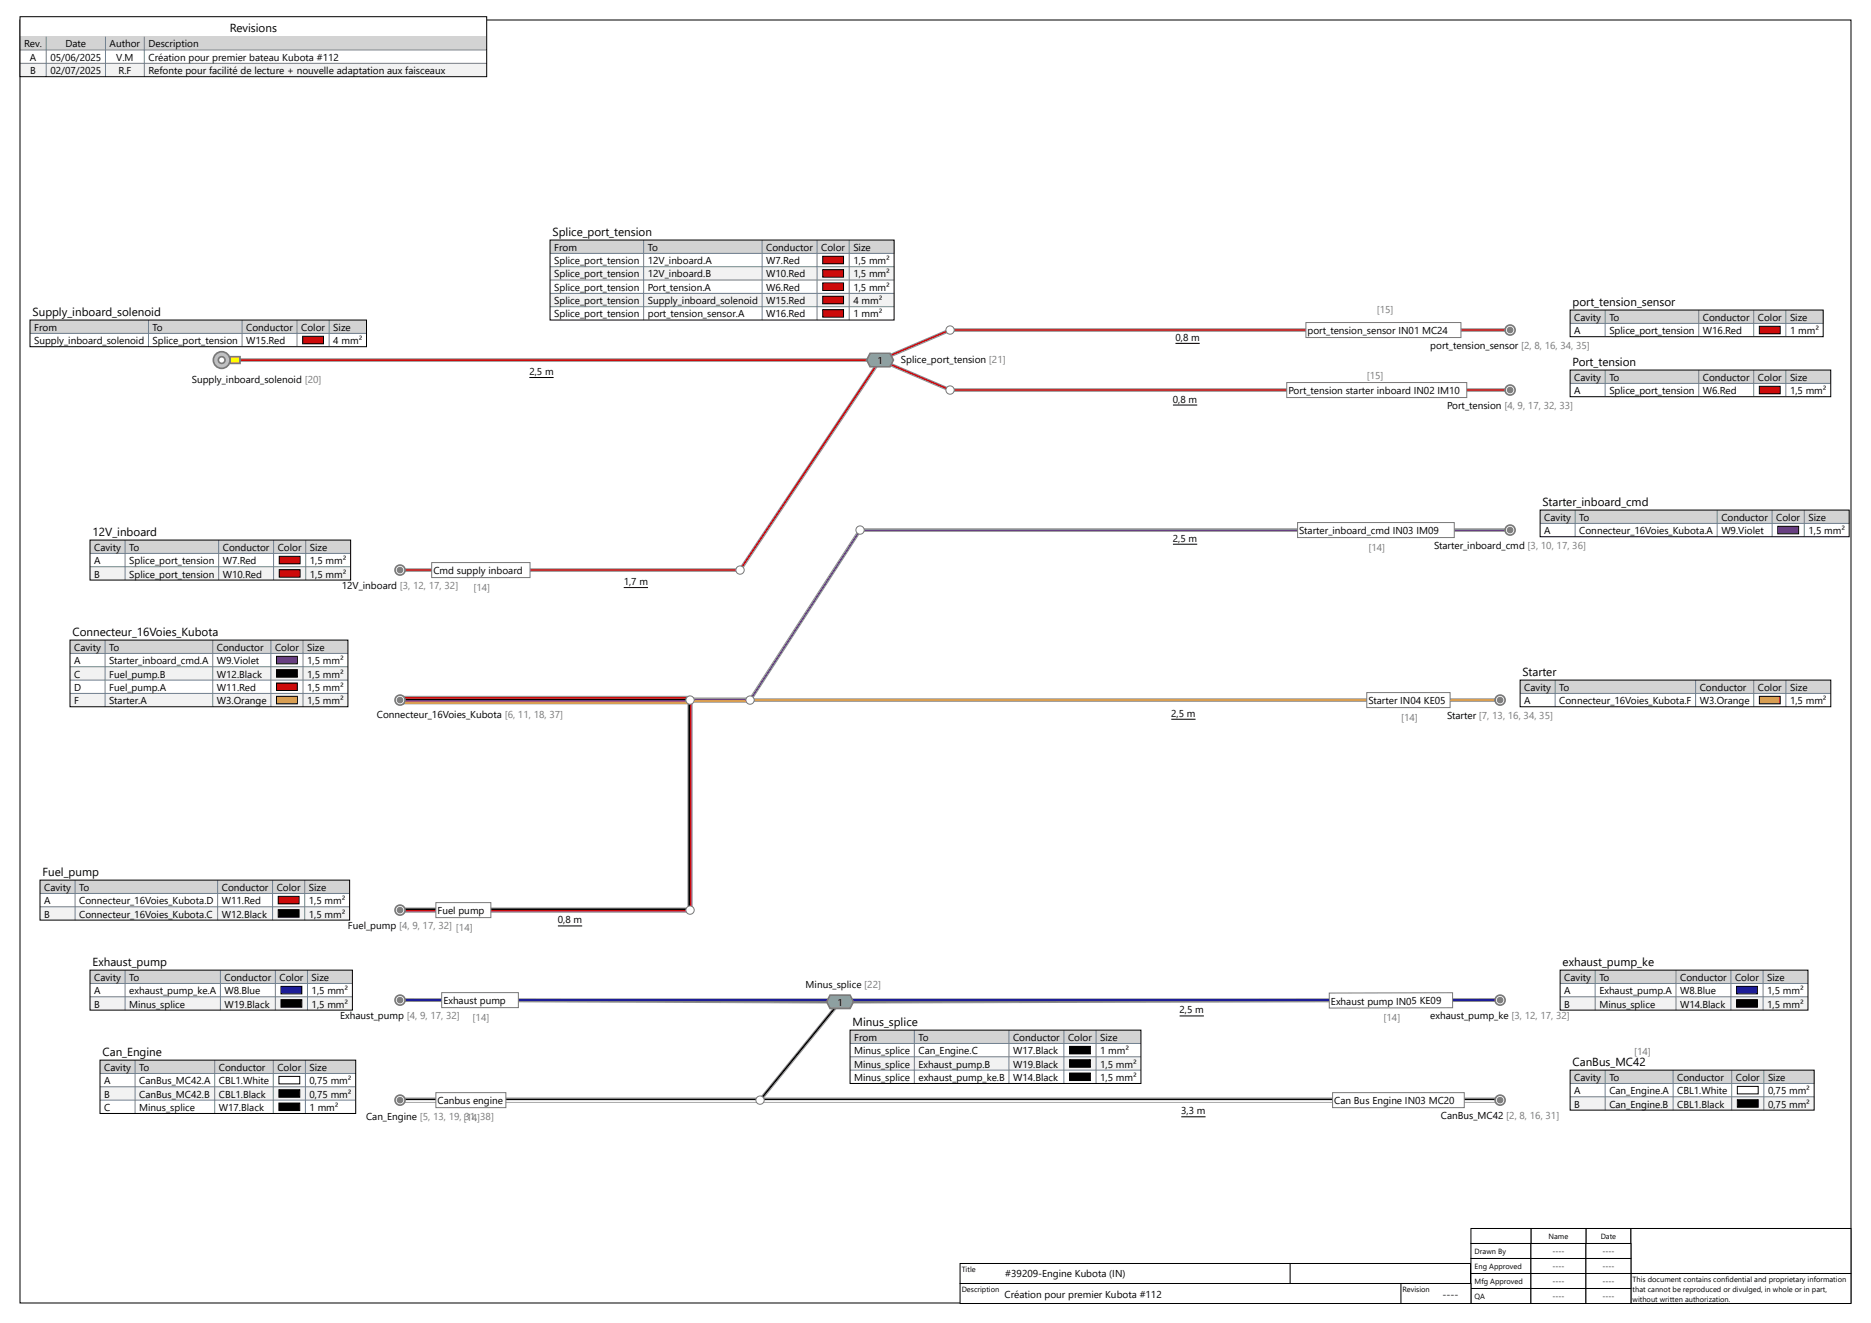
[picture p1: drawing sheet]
<svg xmlns="http://www.w3.org/2000/svg" width="594mm" height="420mm" viewBox="0 0 594 420" stroke-linecap="round" stroke-linejoin="round" font-family="sans-serif">
<path d="M6.3 6.3h581.4v407.3h-581.4z" fill="none" stroke="#000" stroke-width=".32"/>
<g fill="#fff" stroke="#000" stroke-width=".32">
<path d="M304.8 407.5h140.2v6.3h-140.2z" fill-rule="evenodd"/>
<path d="M503.5 390h14.3v4.8h-14.3z" fill-rule="evenodd"/>
<path d="M486 390h17.5v4.8h-17.5z" fill-rule="evenodd"/>
<path d="M467 390h19v4.8h-19z" fill-rule="evenodd"/>
<path d="M467 394.8h19v4.7h-19z" fill-rule="evenodd"/>
<path d="M467 399.5h19v4.8h-19z" fill-rule="evenodd"/>
<path d="M467 404.3h19v4.7h-19z" fill-rule="evenodd"/>
<path d="M467 409h19v4.8h-19z" fill-rule="evenodd"/>
<path d="M517.8 404.3h69.8v9.5h-69.8z" fill-rule="evenodd"/>
<path d="M409.4 401.1h57.5v6.4h-57.5z" fill-rule="evenodd"/>
<path d="M444.8 407.5h22.2v6.3h-22.2z" fill-rule="evenodd"/>
<path d="M304.8 401.1h104.8v6.4h-104.8z" fill-rule="evenodd"/>
<path d="M517.8 390h69.8v14.3h-69.8z" fill-rule="evenodd"/>
<path d="M486 409h17.5v4.8h-17.5z" fill-rule="evenodd"/>
<path d="M486 404.3h17.5v4.7h-17.5z" fill-rule="evenodd"/>
<path d="M486 399.5h17.5v4.8h-17.5z" fill-rule="evenodd"/>
<path d="M486 394.8h17.5v4.7h-17.5z" fill-rule="evenodd"/>
<path d="M503.5 394.8h14.3v4.7h-14.3z" fill-rule="evenodd"/>
<path d="M503.5 399.5h14.3v4.8h-14.3z" fill-rule="evenodd"/>
<path d="M503.5 409h14.3v4.8h-14.3z" fill-rule="evenodd"/>
<path d="M503.5 404.3h14.3v4.7h-14.3z" fill-rule="evenodd"/>
</g>
<path d="M6.4 5.3h148.1v19h-148.1z" fill-rule="evenodd" fill="#fff"/>
<path d="M6.4 11.6h148.1" fill="none" stroke="#708090" stroke-width=".32"/>
<path d="M6.4 11.6h148.1v4.3h-148.1z" fill-rule="evenodd" fill="#d3d3d3"/>
<path d="M6.4 15.9h148.1" fill="none" stroke="#708090" stroke-width=".32"/>
<path d="M6.4 20.1h148.1v4.2h-148.1z" fill-rule="evenodd" fill="#f2f2f2"/>
<path d="M14.7 11.6v12.7M33.5 11.6v12.7M45.8 11.6v12.7M6.4 20.1h148.1" fill="none" stroke="#708090" stroke-width=".32"/>
<path d="M6.4 5.3h148.1v19h-148.1z" fill="none" stroke="#000" stroke-width=".32"/>
<path d="M22.2 203.2h88.3v21.2h-88.3z" fill-rule="evenodd" fill="#fff"/>
<path d="M22.2 203.2h88.3v4.2h-88.3z" fill-rule="evenodd" fill="#d3d3d3"/>
<path d="M22.2 207.4h88.3" fill="none" stroke="#708090" stroke-width=".32"/>
<path d="M22.2 211.7h88.3v4.2h-88.3z" fill-rule="evenodd" fill="#f2f2f2"/>
<path d="M22.2 211.7h88.3M22.2 215.9h88.3" fill="none" stroke="#708090" stroke-width=".32"/>
<path d="M22.2 220.1h88.3v4.3h-88.3z" fill-rule="evenodd" fill="#f2f2f2"/>
<path d="M33.4 203.2v21.2M67.5 203.2v21.2M86 203.2v21.2M96.2 203.2v21.2M22.2 220.1h88.3" fill="none" stroke="#708090" stroke-width=".32"/>
<path d="M87.8 208.4h6.6v2.3h-6.6z" fill-rule="evenodd" fill="#762ca7" stroke="#000" stroke-width=".32"/>
<path d="M87.8 212.6h6.6v2.4h-6.6z" fill-rule="evenodd" fill="#000" stroke="#000" stroke-width=".32"/>
<path d="M87.8 216.8h6.6v2.4h-6.6z" fill-rule="evenodd" fill="#c00" stroke="#000" stroke-width=".32"/>
<path d="M87.8 221.1h6.6v2.3h-6.6z" fill-rule="evenodd" fill="#fb940b" stroke="#000" stroke-width=".32"/>
<path d="M22.2 203.2h88.3v21.2h-88.3z" fill="none" stroke="#000" stroke-width=".32"/>
<path d="M498.5 339.7h77.5v12.7h-77.5z" fill-rule="evenodd" fill="#fff"/>
<path d="M498.5 339.7h77.5v4.3h-77.5z" fill-rule="evenodd" fill="#d3d3d3"/>
<path d="M498.5 344h77.5" fill="none" stroke="#708090" stroke-width=".32"/>
<path d="M498.5 348.2h77.5v4.2h-77.5z" fill-rule="evenodd" fill="#f2f2f2"/>
<path d="M509.6 339.7v12.7M531.2 339.7v12.7M549.8 339.7v12.7M560 339.7v12.7M498.5 348.2h77.5" fill="none" stroke="#708090" stroke-width=".32"/>
<path d="M551.6 344.9h6.6v2.4h-6.6z" fill-rule="evenodd" fill="#fff" stroke="#000" stroke-width=".32"/>
<path d="M551.6 349.1h6.6v2.4h-6.6z" fill-rule="evenodd" fill="#000" stroke="#000" stroke-width=".32"/>
<path d="M498.5 339.7h77.5v12.7h-77.5z" fill="none" stroke="#000" stroke-width=".32"/>
<path d="M482.6 215.9h98.6v8.5h-98.6z" fill-rule="evenodd" fill="#fff"/>
<path d="M482.6 215.9h98.6v4.2h-98.6z" fill-rule="evenodd" fill="#d3d3d3"/>
<path d="M493.7 215.9v8.5M538.3 215.9v8.5M556.8 215.9v8.5M567 215.9v8.5M482.6 220.1h98.6" fill="none" stroke="#708090" stroke-width=".32"/>
<path d="M558.6 221.1h6.6v2.3h-6.6z" fill-rule="evenodd" fill="#fb940b" stroke="#000" stroke-width=".32"/>
<path d="M482.6 215.9h98.6v8.5h-98.6z" fill="none" stroke="#000" stroke-width=".32"/>
<path d="M498.5 117.5h82.7v8.4h-82.7z" fill-rule="evenodd" fill="#fff"/>
<path d="M498.5 117.5h82.7v4.2h-82.7z" fill-rule="evenodd" fill="#d3d3d3"/>
<path d="M509.6 117.5v8.4M539.3 117.5v8.4M556.8 117.5v8.4M567 117.5v8.4M498.5 121.7h82.7" fill="none" stroke="#708090" stroke-width=".32"/>
<path d="M558.6 122.6h6.6v2.4h-6.6z" fill-rule="evenodd" fill="#c00" stroke="#000" stroke-width=".32"/>
<path d="M498.5 117.5h82.7v8.4h-82.7z" fill="none" stroke="#000" stroke-width=".32"/>
<path d="M9.5 101.6h106.9v8.5h-106.9z" fill-rule="evenodd" fill="#fff"/>
<path d="M9.5 101.6h106.9v4.2h-106.9z" fill-rule="evenodd" fill="#d3d3d3"/>
<path d="M9.5 105.8h106.9M47.1 101.6v8.5M76.9 101.6v8.5M94.3 101.6v8.5M104.5 101.6v8.5" fill="none" stroke="#708090" stroke-width=".32"/>
<path d="M96.1 106.8h6.6v2.3h-6.6z" fill-rule="evenodd" fill="#c00" stroke="#000" stroke-width=".32"/>
<path d="M9.5 101.6h106.9v8.5h-106.9z" fill="none" stroke="#000" stroke-width=".32"/>
<path d="M498.5 98.4h80.3v8.5h-80.3z" fill-rule="evenodd" fill="#fff"/>
<path d="M498.5 98.4h80.3v4.3h-80.3z" fill-rule="evenodd" fill="#d3d3d3"/>
<path d="M509.6 98.4v8.5M539.3 98.4v8.5M556.8 98.4v8.5M567 98.4v8.5M498.5 102.7h80.3" fill="none" stroke="#708090" stroke-width=".32"/>
<path d="M558.6 103.6h6.6v2.4h-6.6z" fill-rule="evenodd" fill="#c00" stroke="#000" stroke-width=".32"/>
<path d="M498.5 98.4h80.3v8.5h-80.3z" fill="none" stroke="#000" stroke-width=".32"/>
<path d="M174.6 76.2h109.3v25.4h-109.3z" fill-rule="evenodd" fill="#fff"/>
<path d="M174.6 76.2h109.3v4.2h-109.3z" fill-rule="evenodd" fill="#d3d3d3"/>
<path d="M174.6 80.4h109.3" fill="none" stroke="#708090" stroke-width=".32"/>
<path d="M174.6 84.7h109.3v4.2h-109.3z" fill-rule="evenodd" fill="#f2f2f2"/>
<path d="M174.6 84.7h109.3M174.6 88.9h109.3" fill="none" stroke="#708090" stroke-width=".32"/>
<path d="M174.6 93.1h109.3v4.3h-109.3z" fill-rule="evenodd" fill="#f2f2f2"/>
<path d="M204.3 76.2v25.4M242 76.2v25.4M259.4 76.2v25.4M269.6 76.2v25.4M174.6 93.1h109.3M174.6 97.4h109.3" fill="none" stroke="#708090" stroke-width=".32"/>
<g fill="#c00" stroke="#000" stroke-width=".32">
<path d="M261.2 81.4h6.6v2.3h-6.6z" fill-rule="evenodd"/>
<path d="M261.2 85.6h6.6v2.4h-6.6z" fill-rule="evenodd"/>
<path d="M261.2 89.8h6.6v2.4h-6.6z" fill-rule="evenodd"/>
<path d="M261.2 94.1h6.6v2.3h-6.6z" fill-rule="evenodd"/>
<path d="M261.2 98.3h6.6v2.4h-6.6z" fill-rule="evenodd"/>
</g>
<path d="M174.6 76.2h109.3v25.4h-109.3z" fill="none" stroke="#000" stroke-width=".32"/>
<path d="M31.7 336.5h81.2v17h-81.2z" fill-rule="evenodd" fill="#fff"/>
<path d="M31.7 336.5h81.2v4.3h-81.2z" fill-rule="evenodd" fill="#d3d3d3"/>
<path d="M31.7 340.8h81.2" fill="none" stroke="#708090" stroke-width=".32"/>
<path d="M31.7 345h81.2v4.2h-81.2z" fill-rule="evenodd" fill="#f2f2f2"/>
<path d="M42.9 336.5v17M68.2 336.5v17M86.8 336.5v17M97 336.5v17M31.7 345h81.2M31.7 349.2h81.2" fill="none" stroke="#708090" stroke-width=".32"/>
<path d="M88.6 341.7h6.6v2.4h-6.6z" fill-rule="evenodd" fill="#fff" stroke="#000" stroke-width=".32"/>
<g fill="#000" stroke="#000" stroke-width=".32">
<path d="M88.6 345.9h6.6v2.4h-6.6z" fill-rule="evenodd"/>
<path d="M88.6 350.2h6.6v2.4h-6.6z" fill-rule="evenodd"/>
</g>
<path d="M31.7 336.5h81.2v17h-81.2z" fill="none" stroke="#000" stroke-width=".32"/>
<path d="M28.6 171.4h82.7v12.7h-82.7z" fill-rule="evenodd" fill="#fff"/>
<path d="M28.6 171.4h82.7v4.3h-82.7z" fill-rule="evenodd" fill="#d3d3d3"/>
<path d="M28.6 175.7h82.7" fill="none" stroke="#708090" stroke-width=".32"/>
<path d="M28.6 179.9h82.7v4.2h-82.7z" fill-rule="evenodd" fill="#f2f2f2"/>
<path d="M28.6 179.9h82.7M39.7 171.4v12.7M69.4 171.4v12.7M86.9 171.4v12.7M97.1 171.4v12.7" fill="none" stroke="#708090" stroke-width=".32"/>
<g fill="#c00" stroke="#000" stroke-width=".32">
<path d="M88.7 176.6h6.6v2.4h-6.6z" fill-rule="evenodd"/>
<path d="M88.7 180.8h6.6v2.4h-6.6z" fill-rule="evenodd"/>
</g>
<path d="M28.6 171.4h82.7v12.7h-82.7z" fill="none" stroke="#000" stroke-width=".32"/>
<path d="M488.9 161.9h98.2v8.5h-98.2z" fill-rule="evenodd" fill="#fff"/>
<path d="M488.9 161.9h98.2v4.3h-98.2z" fill-rule="evenodd" fill="#d3d3d3"/>
<path d="M488.9 166.2h98.2M500.1 161.9v8.5M545.2 161.9v8.5M562.6 161.9v8.5M572.8 161.9v8.5" fill="none" stroke="#708090" stroke-width=".32"/>
<path d="M564.4 167.1h6.6v2.4h-6.6z" fill-rule="evenodd" fill="#762ca7" stroke="#000" stroke-width=".32"/>
<path d="M488.9 161.9h98.2v8.5h-98.2z" fill="none" stroke="#000" stroke-width=".32"/>
<path d="M28.6 308h83.3v12.7h-83.3z" fill-rule="evenodd" fill="#fff"/>
<path d="M28.6 308h83.3v4.2h-83.3z" fill-rule="evenodd" fill="#d3d3d3"/>
<path d="M28.6 312.2h83.3" fill="none" stroke="#708090" stroke-width=".32"/>
<path d="M28.6 316.4h83.3v4.3h-83.3z" fill-rule="evenodd" fill="#f2f2f2"/>
<path d="M28.6 316.4h83.3M39.7 308v12.7M70 308v12.7M87.4 308v12.7M97.6 308v12.7" fill="none" stroke="#708090" stroke-width=".32"/>
<path d="M89.2 313.1h6.6v2.4h-6.6z" fill-rule="evenodd" fill="#00f" stroke="#000" stroke-width=".32"/>
<path d="M89.2 317.4h6.6v2.3h-6.6z" fill-rule="evenodd" fill="#000" stroke="#000" stroke-width=".32"/>
<path d="M28.6 308h83.3v12.7h-83.3z" fill="none" stroke="#000" stroke-width=".32"/>
<path d="M12.7 279.4h98.3v12.7h-98.3z" fill-rule="evenodd" fill="#fff"/>
<path d="M12.7 279.4h98.3v4.2h-98.3z" fill-rule="evenodd" fill="#d3d3d3"/>
<path d="M12.7 283.6h98.3" fill="none" stroke="#708090" stroke-width=".32"/>
<path d="M12.7 287.9h98.3v4.2h-98.3z" fill-rule="evenodd" fill="#f2f2f2"/>
<path d="M23.8 279.4v12.7M69.1 279.4v12.7M86.5 279.4v12.7M96.7 279.4v12.7M12.7 287.9h98.3" fill="none" stroke="#708090" stroke-width=".32"/>
<path d="M88.3 284.6h6.6v2.3h-6.6z" fill-rule="evenodd" fill="#c00" stroke="#000" stroke-width=".32"/>
<path d="M88.3 288.8h6.6v2.4h-6.6z" fill-rule="evenodd" fill="#000" stroke="#000" stroke-width=".32"/>
<path d="M12.7 279.4h98.3v12.7h-98.3z" fill="none" stroke="#000" stroke-width=".32"/>
<path d="M495.3 308h78.7v12.7h-78.7z" fill-rule="evenodd" fill="#fff"/>
<path d="M495.3 308h78.7v4.2h-78.7z" fill-rule="evenodd" fill="#d3d3d3"/>
<path d="M495.3 312.2h78.7" fill="none" stroke="#708090" stroke-width=".32"/>
<path d="M495.3 316.4h78.7v4.3h-78.7z" fill-rule="evenodd" fill="#f2f2f2"/>
<path d="M495.3 316.4h78.7M506.4 308v12.7M532.1 308v12.7M549.5 308v12.7M559.7 308v12.7" fill="none" stroke="#708090" stroke-width=".32"/>
<path d="M551.3 313.1h6.6v2.4h-6.6z" fill-rule="evenodd" fill="#00f" stroke="#000" stroke-width=".32"/>
<path d="M551.3 317.4h6.6v2.3h-6.6z" fill-rule="evenodd" fill="#000" stroke="#000" stroke-width=".32"/>
<path d="M495.3 308h78.7v12.7h-78.7z" fill="none" stroke="#000" stroke-width=".32"/>
<path d="M269.9 327h92.3v17h-92.3z" fill-rule="evenodd" fill="#fff"/>
<path d="M269.9 327h92.3v4.3h-92.3z" fill-rule="evenodd" fill="#d3d3d3"/>
<path d="M269.9 331.3h92.3" fill="none" stroke="#708090" stroke-width=".32"/>
<path d="M269.9 335.5h92.3v4.2h-92.3z" fill-rule="evenodd" fill="#f2f2f2"/>
<path d="M269.9 335.5h92.3M269.9 339.7h92.3M290.3 327v17M320.3 327v17M337.8 327v17M348 327v17" fill="none" stroke="#708090" stroke-width=".32"/>
<g fill="#000" stroke="#000" stroke-width=".32">
<path d="M339.6 332.2h6.6v2.4h-6.6z" fill-rule="evenodd"/>
<path d="M339.6 336.4h6.6v2.4h-6.6z" fill-rule="evenodd"/>
<path d="M339.6 340.7h6.6v2.3h-6.6z" fill-rule="evenodd"/>
</g>
<path d="M269.9 327h92.3v17h-92.3z" fill="none" stroke="#000" stroke-width=".32"/>
<g fill="none" stroke="#8c8c8c" stroke-width=".32">
<path d="M76.2 114.7h203.2M76.2 113.9h203.2M279.1 114.1l-44.5 66.7M279.2 114.7l22.3 9.5M279.6 113.9l22.2 9.6M279.7 114.5l-44.4 66.7M301.5 104.4l-22.3 9.5M301.6 104.4h177.8M301.6 105.2h177.8M301.8 105.1l-22.2 9.6M301.6 123.4h177.8M301.6 124.2h177.8"/>
<path d="M272.7 168.1l-34.9 53.9M273 168.7h206.4M273 167.9h206.4M273.4 168.5l-34.9 54M127 180.6h107.9M127 181.4h107.9M127 223.4h92.1M127 221.1h92.1M218.4 222.2v66.7M219.1 222.9h19M219.1 221.6h19M219.7 222.2v66.7"/>
<path d="M238.1 222.6h238.1M238.1 221.9h238.1M127 288.3h92.1M127 289.6h92.1M127 317.9h349.2l-209.5 .5zM127 317.1h349.2l-209.5 .5zM266.4 317.8l-25.4 31.2M267 318.3l-25.4 31.2M127 349.9h349.2M127 348.6h349.2"/>
</g>
<path d="M76.2 114.3h203.2M279.4 114.3l22.2 9.5h177.8M279.4 114.3l-44.5 66.7h-107.9M479.4 104.8h-177.8l-22.2 9.5M127 221.5h92.1M219.3 222.2v66.7M127 289.2h92.1" fill="none" stroke="#c00" stroke-width=".53"/>
<path d="M127 222h92.1M218.8 222.2v66.7M127 288.7h92.1M127 317.5l139.7 .5M266.7 318l-25.4 31.2M476.2 317.5l-209.5 .5M127 349h349.2" fill="none" stroke="#000" stroke-width=".53"/>
<path d="M127 223h92.1M219.1 222.5h19M238.1 222.2h238.1" fill="none" stroke="#fb940b" stroke-width=".53"/>
<path d="M479.4 168.3h-206.4l-34.9 53.9M127 222.5h92.1M219.1 222h19" fill="none" stroke="#762ca7" stroke-width=".53"/>
<path d="M127 349.5h349.2" fill="none" stroke="#fff" stroke-width=".53"/>
<path d="M127 317.5h349.2" fill="none" stroke="#00f" stroke-width=".53"/>
<path d="M276.2 112.2h6.4l1 2.1-1 2.1h-6.4l-1-2.1z" fill-rule="evenodd" fill="#8fba8f" stroke="#787878" stroke-width=".53"/>
<g fill="#fff" stroke="#787878" stroke-width=".32">
<circle cx="301.6" cy="104.8" r="1.32"/>
<circle cx="301.6" cy="123.8" r="1.32"/>
<circle cx="234.9" cy="181" r="1.32"/>
<circle cx="219.1" cy="222.3" r="1.32"/>
<circle cx="219.1" cy="288.9" r="1.32"/>
<circle cx="273" cy="168.3" r="1.32"/>
<circle cx="238.1" cy="222.3" r="1.32"/>
</g>
<path d="M263.5 315.9h6.4l1 2.1-1 2.1h-6.4l-1-2.1z" fill-rule="evenodd" fill="#8fba8f" stroke="#787878" stroke-width=".53"/>
<circle cx="241.3" cy="349.3" r="1.32" fill="#fff" stroke="#787878" stroke-width=".32"/>
<path d="M73 113.2h3.2v2.2h-3.2z" fill-rule="evenodd" fill="#ff0" stroke="#787878" stroke-width=".53"/>
<circle cx="70.4" cy="114.3" r="2.65" fill="#c0c0c0" stroke="#787878" stroke-width=".53"/>
<g fill="#fff" stroke="#787878" stroke-width=".53">
<circle cx="70.4" cy="114.3" r="1.06"/>
<circle cx="127" cy="222.3" r="1.59"/>
</g>
<circle cx="127" cy="222.3" r="1.06" fill="#808080"/>
<circle cx="476.3" cy="349.3" r="1.59" fill="#fff" stroke="#787878" stroke-width=".53"/>
<circle cx="476.2" cy="349.3" r="1.06" fill="#808080"/>
<circle cx="476.3" cy="222.3" r="1.59" fill="#fff" stroke="#787878" stroke-width=".53"/>
<circle cx="476.2" cy="222.3" r="1.06" fill="#808080"/>
<circle cx="479.4" cy="123.8" r="1.59" fill="#fff" stroke="#787878" stroke-width=".53"/>
<circle cx="479.4" cy="123.8" r="1.06" fill="#808080"/>
<circle cx="479.4" cy="104.8" r="1.59" fill="#fff" stroke="#787878" stroke-width=".53"/>
<circle cx="479.4" cy="104.8" r="1.06" fill="#808080"/>
<circle cx="127" cy="349.3" r="1.59" fill="#fff" stroke="#787878" stroke-width=".53"/>
<circle cx="127" cy="349.3" r="1.06" fill="#808080"/>
<circle cx="127" cy="181" r="1.59" fill="#fff" stroke="#787878" stroke-width=".53"/>
<circle cx="127" cy="181" r="1.06" fill="#808080"/>
<circle cx="479.4" cy="168.3" r="1.59" fill="#fff" stroke="#787878" stroke-width=".53"/>
<circle cx="479.4" cy="168.3" r="1.06" fill="#808080"/>
<circle cx="127" cy="317.5" r="1.59" fill="#fff" stroke="#787878" stroke-width=".53"/>
<circle cx="127" cy="317.5" r="1.06" fill="#808080"/>
<circle cx="127" cy="288.9" r="1.59" fill="#fff" stroke="#787878" stroke-width=".53"/>
<circle cx="127" cy="288.9" r="1.06" fill="#808080"/>
<circle cx="476.3" cy="317.5" r="1.59" fill="#fff" stroke="#787878" stroke-width=".53"/>
<circle cx="476.2" cy="317.5" r="1.06" fill="#808080"/>
<g fill="#fff" stroke="#787878" stroke-width=".32">
<path d="M423.1 346.9h41.8v4.7h-41.8z" fill-rule="evenodd"/>
<path d="M408.5 121.4h57.2v4.8h-57.2z" fill-rule="evenodd"/>
<path d="M414.6 102.4h49.2v4.8h-49.2z" fill-rule="evenodd"/>
<path d="M412 165.9h49.7v4.8h-49.7z" fill-rule="evenodd"/>
<path d="M433.9 219.9h26.5v4.7h-26.5z" fill-rule="evenodd"/>
<path d="M422 315.3l39.2-.1v4.7l-39.2 .1z" fill-rule="evenodd"/>
<path d="M140.2 315.1h24.4v4.8h-24.4z" fill-rule="evenodd"/>
<path d="M138.4 346.9h22.2v4.7h-22.2z" fill-rule="evenodd"/>
<path d="M137.1 178.6h31.2v4.8h-31.2z" fill-rule="evenodd"/>
<path d="M138.4 286.5h17.4v4.8h-17.4z" fill-rule="evenodd"/>
</g>
<path d="M168.1 119.9h7.7M373.2 109h7.7M372.4 128.6h7.7M372.4 172.8h7.7M198 186.5h7.7M371.9 228.3h7.7M177.1 293.9h7.7M374.5 322.5h7.7M375 354.5h7.7" fill="none" stroke="#000" stroke-width=".32"/>
<g font-size="3.7">
<text x="72.9" y="10">Revisions</text>
<text x="175.4" y="74.9">Splice_port_tension</text>
<text x="10.3" y="100.3">Supply_inboard_solenoid</text>
<text x="499.3" y="97.1">port_tension_sensor</text>
<text x="499.3" y="116.2">Port_tension</text>
<text x="489.7" y="160.6">Starter_inboard_cmd</text>
<text x="29.4" y="170.2">12V_inboard</text>
<text x="23" y="201.9">Connecteur_16Voies_Kubota</text>
<text x="483.4" y="214.6">Starter</text>
<text x="13.5" y="278.1">Fuel_pump</text>
<text x="29.4" y="306.7">Exhaust_pump</text>
<text x="496.1" y="306.7">exhaust_pump_ke</text>
<text x="270.7" y="325.7">Minus_splice</text>
<text x="32.5" y="335.3">Can_Engine</text>
<text x="499.3" y="338.4">CanBus_MC42</text>
</g>
<g font-size="3.2">
<text x="7.7" y="15.1">Rev.</text>
<text x="20.8" y="15.1">Date</text>
<text x="34.8" y="15.1">Author</text>
<text x="47.1" y="15.1">Description</text>
<text x="9.5" y="19.3">A</text>
<text x="9.6" y="23.5">B</text>
<text x="16" y="19.3">05/06/2025</text>
<text x="16" y="23.5">02/07/2025</text>
<text x="36.9" y="19.3">V.M</text>
<text x="37.6" y="23.5">R.F</text>
<text x="47.1" y="19.3">Création pour premier bateau Kubota #112</text>
<text x="47.1" y="23.5">Refonte pour facilité de lecture + nouvelle adaptation aux faisceaux</text>
<text x="175.9" y="79.6">From</text>
<text x="175.9" y="83.9">Splice_port_tension</text>
<text x="205.7" y="79.6">To</text>
<text x="205.7" y="83.9">12V_inboard.A</text>
<text x="243.3" y="79.6">Conductor</text>
<text x="243.3" y="83.9">W7.Red</text>
<text x="260.7" y="79.6">Color</text>
<text x="270.9" y="79.6">Size</text>
<text x="270.9" y="83.9">1,5 mm²</text>
<text x="175.9" y="88.1">Splice_port_tension</text>
<text x="205.7" y="88.1">12V_inboard.B</text>
<text x="243.3" y="88.1">W10.Red</text>
<text x="270.9" y="88.1">1,5 mm²</text>
<text x="175.9" y="92.3">Splice_port_tension</text>
<text x="205.7" y="92.3">Port_tension.A</text>
<text x="243.3" y="92.3">W6.Red</text>
<text x="270.9" y="92.3">1,5 mm²</text>
<text x="175.9" y="96.6">Splice_port_tension</text>
<text x="175.9" y="100.8">Splice_port_tension</text>
<text x="205.7" y="96.6">Supply_inboard_solenoid</text>
<text x="205.7" y="100.8">port_tension_sensor.A</text>
<text x="243.3" y="96.6">W15.Red</text>
<text x="243.3" y="100.8">W16.Red</text>
<text x="270.9" y="96.6">4 mm²</text>
<text x="270.9" y="100.8">1 mm²</text>
<text x="499.8" y="101.9">Cavity</text>
<text x="510.9" y="101.9">To</text>
<text x="540.6" y="101.9">Conductor</text>
<text x="558.1" y="101.9">Color</text>
<text x="568.3" y="101.9">Size</text>
<text x="10.8" y="105">From</text>
<text x="48.5" y="105">To</text>
<text x="78.2" y="105">Conductor</text>
<text x="95.6" y="105">Color</text>
<text x="105.8" y="105">Size</text>
<text x="415.1" y="106.1">port_tension_sensor IN01 MC24</text>
<text x="499.8" y="106.1">A</text>
<text x="510.9" y="106.1">Splice_port_tension</text>
<text x="540.6" y="106.1">W16.Red</text>
<text x="568.3" y="106.1">1 mm²</text>
<text x="10.8" y="109.3">Supply_inboard_solenoid</text>
<text x="48.5" y="109.3">Splice_port_tension</text>
<text x="78.2" y="109.3">W15.Red</text>
<text x="105.8" y="109.3">4 mm²</text>
<text x="373.2" y="108.2">0,8 m</text>
<text x="454.1" y="110.9">port_tension_sensor [2, 8, 16, 34, 35]</text>
<text x="168.1" y="119.1">2,5 m</text>
<text x="278.5" y="115.6">1</text>
<text x="286" y="115.4">Splice_port_tension [21]</text>
<text x="60.9" y="121.4">Supply_inboard_solenoid [20]</text>
<text x="409" y="125.1">Port_tension starter inboard IN02 IM10</text>
<text x="499.8" y="120.9">Cavity</text>
<text x="499.8" y="125.1">A</text>
<text x="510.9" y="120.9">To</text>
<text x="510.9" y="125.1">Splice_port_tension</text>
<text x="540.6" y="120.9">Conductor</text>
<text x="540.6" y="125.1">W6.Red</text>
<text x="558.1" y="120.9">Color</text>
<text x="568.3" y="120.9">Size</text>
<text x="568.3" y="125.1">1,5 mm²</text>
<text x="372.4" y="127.8">0,8 m</text>
<text x="459.4" y="129.9">Port_tension [4, 9, 17, 32, 33]</text>
<text x="490.3" y="165.4">Cavity</text>
<text x="501.4" y="165.4">To</text>
<text x="546.5" y="165.4">Conductor</text>
<text x="563.9" y="165.4">Color</text>
<text x="574.1" y="165.4">Size</text>
<text x="372.4" y="172">2,5 m</text>
<text x="412.5" y="169.6">Starter_inboard_cmd IN03 IM09</text>
<text x="490.3" y="169.6">A</text>
<text x="501.4" y="169.6">Connecteur_16Voies_Kubota.A</text>
<text x="546.5" y="169.6">W9.Violet</text>
<text x="574.1" y="169.6">1,5 mm²</text>
<text x="29.9" y="174.9">Cavity</text>
<text x="29.9" y="179.1">A</text>
<text x="41" y="174.9">To</text>
<text x="41" y="179.1">Splice_port_tension</text>
<text x="70.7" y="174.9">Conductor</text>
<text x="70.7" y="179.1">W7.Red</text>
<text x="88.2" y="174.9">Color</text>
<text x="98.4" y="174.9">Size</text>
<text x="98.4" y="179.1">1,5 mm²</text>
<text x="455.3" y="174.4">Starter_inboard_cmd [3, 10, 17, 36]</text>
<text x="29.9" y="183.3">B</text>
<text x="41" y="183.3">Splice_port_tension</text>
<text x="70.7" y="183.3">W10.Red</text>
<text x="98.4" y="183.3">1,5 mm²</text>
<text x="137.6" y="182.3">Cmd supply inboard</text>
<text x="198" y="185.7">1,7 m</text>
<text x="108.5" y="187.1">12V_inboard [3, 12, 17, 32]</text>
<text x="23.5" y="206.6">Cavity</text>
<text x="34.7" y="206.6">To</text>
<text x="68.9" y="206.6">Conductor</text>
<text x="87.3" y="206.6">Color</text>
<text x="97.5" y="206.6">Size</text>
<text x="23.5" y="210.9">A</text>
<text x="23.5" y="215.1">C</text>
<text x="34.7" y="210.9">Starter_inboard_cmd.A</text>
<text x="34.7" y="215.1">Fuel_pump.B</text>
<text x="68.9" y="210.9">W9.Violet</text>
<text x="68.9" y="215.1">W12.Black</text>
<text x="97.5" y="210.9">1,5 mm²</text>
<text x="97.5" y="215.1">1,5 mm²</text>
<text x="23.5" y="219.3">D</text>
<text x="34.7" y="219.3">Fuel_pump.A</text>
<text x="68.9" y="219.3">W11.Red</text>
<text x="97.5" y="219.3">1,5 mm²</text>
<text x="483.9" y="219.3">Cavity</text>
<text x="495.1" y="219.3">To</text>
<text x="539.6" y="219.3">Conductor</text>
<text x="558.1" y="219.3">Color</text>
<text x="568.3" y="219.3">Size</text>
<text x="23.5" y="223.6">F</text>
<text x="34.7" y="223.6">Starter.A</text>
<text x="68.9" y="223.6">W3.Orange</text>
<text x="97.5" y="223.6">1,5 mm²</text>
<text x="371.9" y="227.5">2,5 m</text>
<text x="434.4" y="223.6">Starter IN04 KE05</text>
<text x="483.9" y="223.6">A</text>
<text x="495.1" y="223.6">Connecteur_16Voies_Kubota.F</text>
<text x="539.6" y="223.6">W3.Orange</text>
<text x="568.3" y="223.6">1,5 mm²</text>
<text x="119.7" y="228.1">Connecteur_16Voies_Kubota [6, 11, 18, 37]</text>
<text x="459.4" y="228.3">Starter [7, 13, 16, 34, 35]</text>
<text x="14" y="282.8">Cavity</text>
<text x="14" y="287.1">A</text>
<text x="25.2" y="282.8">To</text>
<text x="25.2" y="287.1">Connecteur_16Voies_Kubota.D</text>
<text x="70.4" y="282.8">Conductor</text>
<text x="70.4" y="287.1">W11.Red</text>
<text x="87.9" y="282.8">Color</text>
<text x="98.1" y="282.8">Size</text>
<text x="98.1" y="287.1">1,5 mm²</text>
<text x="14" y="291.3">B</text>
<text x="25.2" y="291.3">Connecteur_16Voies_Kubota.C</text>
<text x="70.4" y="291.3">W12.Black</text>
<text x="98.1" y="291.3">1,5 mm²</text>
<text x="138.9" y="290.2">Fuel pump</text>
<text x="177.1" y="293.2">0,8 m</text>
<text x="110.5" y="295">Fuel_pump [4, 9, 17, 32] [14]</text>
<text x="29.9" y="311.4">Cavity</text>
<text x="41" y="311.4">To</text>
<text x="71.3" y="311.4">Conductor</text>
<text x="88.7" y="311.4">Color</text>
<text x="98.9" y="311.4">Size</text>
<text x="496.6" y="311.4">Cavity</text>
<text x="507.8" y="311.4">To</text>
<text x="533.4" y="311.4">Conductor</text>
<text x="550.9" y="311.4">Color</text>
<text x="561.1" y="311.4">Size</text>
<text x="29.9" y="315.6">A</text>
<text x="41" y="315.6">exhaust_pump_ke.A</text>
<text x="71.3" y="315.6">W8.Blue</text>
<text x="98.9" y="315.6">1,5 mm²</text>
<text x="255.8" y="313.8">Minus_splice [22]</text>
<text x="496.6" y="315.6">A</text>
<text x="507.8" y="315.6">Exhaust_pump.A</text>
<text x="533.4" y="315.6">W8.Blue</text>
<text x="561.1" y="315.6">1,5 mm²</text>
<text x="29.9" y="319.9">B</text>
<text x="41" y="319.9">Minus_splice</text>
<text x="71.3" y="319.9">W19.Black</text>
<text x="98.9" y="319.9">1,5 mm²</text>
<text x="108" y="323.6">Exhaust_pump [4, 9, 17, 32]</text>
<text x="140.8" y="318.8">Exhaust pump</text>
<text x="265.8" y="319.3">1</text>
<text x="374.5" y="321.7">2,5 m</text>
<text x="422.5" y="319">Exhaust pump IN05 KE09</text>
<text x="454.1" y="323.6">exhaust_pump_ke [3, 12, 17, 32]</text>
<text x="496.6" y="319.9">B</text>
<text x="507.8" y="319.9">Minus_splice</text>
<text x="533.4" y="319.9">W14.Black</text>
<text x="561.1" y="319.9">1,5 mm²</text>
<text x="271.2" y="330.5">From</text>
<text x="271.2" y="334.7">Minus_splice</text>
<text x="291.6" y="330.5">To</text>
<text x="291.6" y="334.7">Can_Engine.C</text>
<text x="321.6" y="330.5">Conductor</text>
<text x="321.6" y="334.7">W17.Black</text>
<text x="339.1" y="330.5">Color</text>
<text x="349.3" y="330.5">Size</text>
<text x="349.3" y="334.7">1 mm²</text>
<text x="33.1" y="340">Cavity</text>
<text x="44.2" y="340">To</text>
<text x="69.5" y="340">Conductor</text>
<text x="88.1" y="340">Color</text>
<text x="98.3" y="340">Size</text>
<text x="271.2" y="338.9">Minus_splice</text>
<text x="291.6" y="338.9">Exhaust_pump.B</text>
<text x="321.6" y="338.9">W19.Black</text>
<text x="349.3" y="338.9">1,5 mm²</text>
<text x="33.1" y="344.2">A</text>
<text x="44.2" y="344.2">CanBus_MC42.A</text>
<text x="69.5" y="344.2">CBL1.White</text>
<text x="98.3" y="344.2">0,75 mm²</text>
<text x="271.2" y="343.2">Minus_splice</text>
<text x="291.6" y="343.2">exhaust_pump_ke.B</text>
<text x="321.6" y="343.2">W14.Black</text>
<text x="349.3" y="343.2">1,5 mm²</text>
<text x="499.8" y="343.2">Cavity</text>
<text x="499.8" y="347.4">A</text>
<text x="510.9" y="343.2">To</text>
<text x="510.9" y="347.4">Can_Engine.A</text>
<text x="532.5" y="343.2">Conductor</text>
<text x="532.5" y="347.4">CBL1.White</text>
<text x="551.1" y="343.2">Color</text>
<text x="561.3" y="343.2">Size</text>
<text x="561.3" y="347.4">0,75 mm²</text>
<text x="33.1" y="348.4">B</text>
<text x="33.1" y="352.7">C</text>
<text x="44.2" y="348.4">CanBus_MC42.B</text>
<text x="44.2" y="352.7">Minus_splice</text>
<text x="69.5" y="348.4">CBL1.Black</text>
<text x="69.5" y="352.7">W17.Black</text>
<text x="98.3" y="348.4">0,75 mm²</text>
<text x="98.3" y="352.7">1 mm²</text>
<text x="138.9" y="350.6">Canbus engine</text>
<text x="375" y="353.7">3,3 m</text>
<text x="423.6" y="350.6">Can Bus Engine IN03 MC20</text>
<text x="499.8" y="351.6">B</text>
<text x="510.9" y="351.6">Can_Engine.B</text>
<text x="532.5" y="351.6">CBL1.Black</text>
<text x="561.3" y="351.6">0,75 mm²</text>
<text x="116.2" y="355.6">Can_Engine [5, 13, 19,[3114,]38]</text>
<text x="457.4" y="355.3">CanBus_MC42 [2, 8, 16, 31]</text>
<text x="319.2" y="405.3">#39209-Engine Kubota (IN)</text>
<text x="318.9" y="411.9">Création pour premier Kubota #112</text>
<text x="458" y="411.9">----</text>
</g>
<g font-size="3.2" fill="#797979">
<text x="437.1" y="99.5">[15]</text>
<text x="433.9" y="120.4">[15]</text>
<text x="434.5" y="174.9">[14]</text>
<text x="150.3" y="187.6">[14]</text>
<text x="444.8" y="228.9">[14]</text>
<text x="150.1" y="324.1">[14]</text>
<text x="439.2" y="324.2">[14]</text>
<text x="518.8" y="335">[14]</text>
</g>
<g font-size="2.4">
<text x="491.6" y="393.4">Name</text>
<text x="508.2" y="393.4">Date</text>
<text x="468.2" y="398.1">Drawn By</text>
<text x="492.9" y="398.1">----</text>
<text x="508.7" y="398.1">----</text>
<text x="305.3" y="403.7">Title</text>
<text x="468.2" y="402.9">Eng Approved</text>
<text x="468.2" y="407.7">Mfg Approved</text>
<text x="492.9" y="407.7">----</text>
<text x="492.9" y="402.9">----</text>
<text x="508.7" y="402.9">----</text>
<text x="508.7" y="407.7">----</text>
<text x="518.3" y="406.9">This document contains confidential and proprietary information</text>
<text x="305.3" y="410">Description</text>
<text x="445.3" y="410">Revision</text>
<text x="468.2" y="412.4">QA</text>
<text x="492.9" y="412.4">----</text>
<text x="508.7" y="412.4">----</text>
<text x="518.3" y="410">that cannot be reproduced or divulged, in whole or in part,</text>
<text x="518.3" y="413.2">without written authorization.</text>
</g>
</svg>
